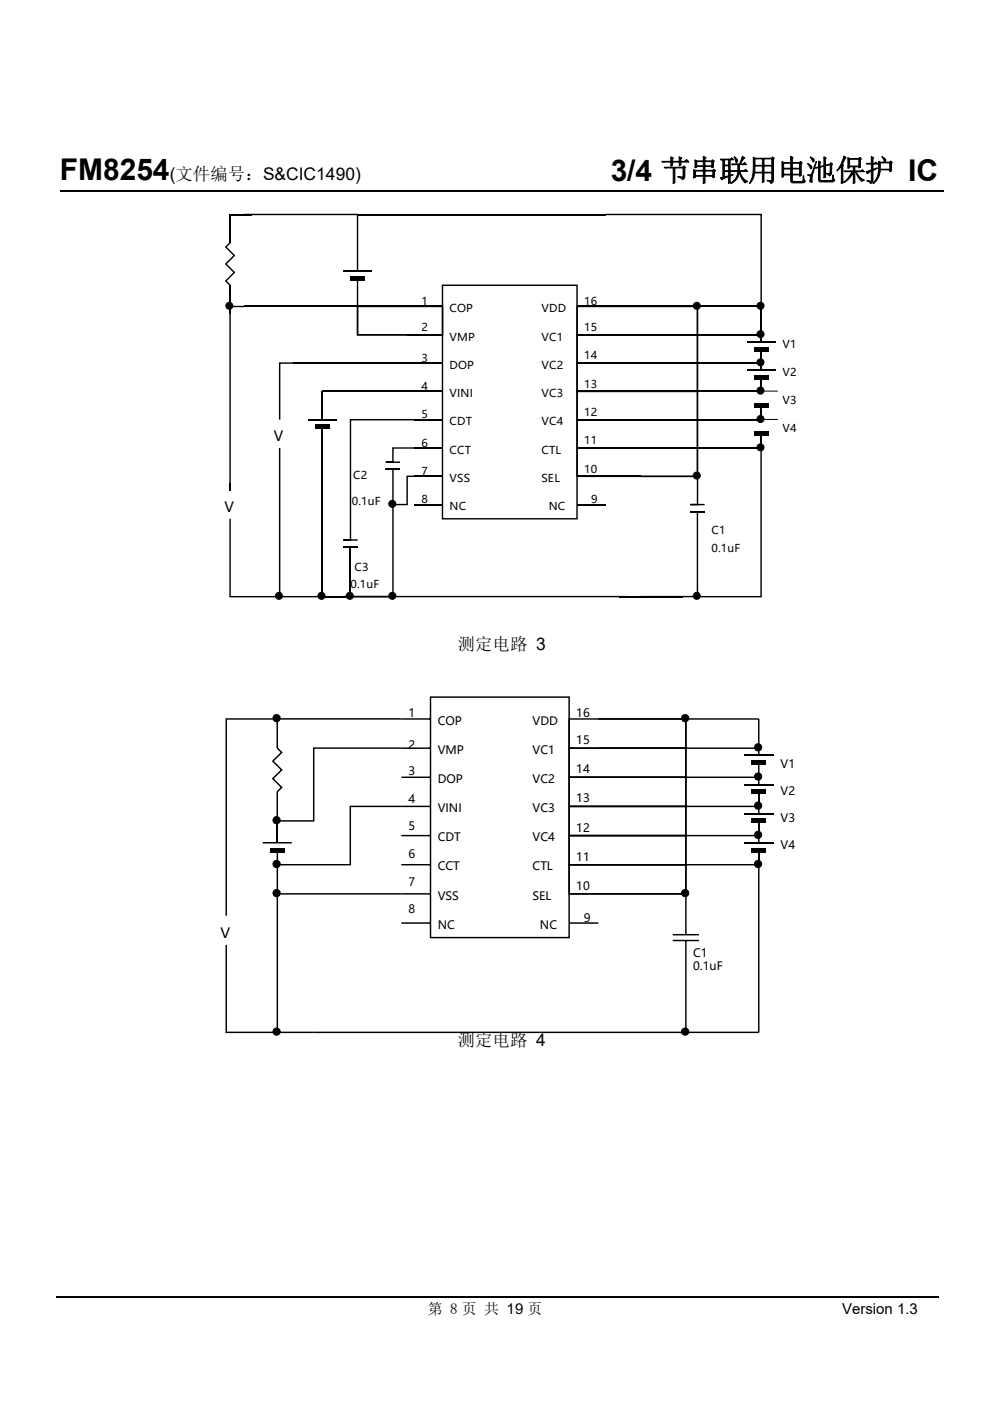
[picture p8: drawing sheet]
<svg xmlns="http://www.w3.org/2000/svg" width="210mm" height="297mm" viewBox="0 0 210 297" stroke-linecap="round" stroke-linejoin="round" font-family="sans-serif">
<path d="M12 274.9h187" fill="none" stroke="#000" stroke-width=".35"/>
<path d="M12.7 40.5h187.3" fill="none" stroke="#000" stroke-width=".25"/>
<g fill="#000">
<path d="M47.7 52.4l1-1 .2 .2-.9 .9v-.2l1.9 1.9-1.9 1.9v-.2l1.9 1.9-1.9 1.9v-.2l.9 .9-.2 .2-1-1 1.9-1.9v.2l-1.9-1.9 1.9-1.9v.2zM51.8 45.3h24.1v12.2h-.3v-12l.2 .1h-24zM74.3 58.5h3v.9h-3zM75.8 45.3h1.5v.3h-1.5zM128.3 45.3h33.2v19.7h-.3v-19.5l.2 .1h-33.1zM68.3 64.8h1.5v.3h-1.5zM75.6 59h.3v12l-.1-.2h10.5v.3h-10.7zM86.3 70.8h1.5v.3h-1.5zM147.7 65h.3v36.2h-12.2v-.4h12l-.1 .2zM159.9 73.5h3v.9h-3zM159.9 79.5h3v.9h-3zM161.2 71h.3v1.5h-.3z"/>
<path d="M161.2 75.5h.3v1.5h-.3zM161.2 74h.3v1.5h-.3zM161.2 77h.3v1.5h-.3zM59.1 76.8h3.2v.3h-3l.1-.1v12h-.3zM59.1 95h.3v31.5l-.1-.1h9v.3h-9.2zM66.8 90h3v.9h-3zM68.3 82.8h1.5v.3h-1.5zM83.2 99.5h.3v7.5l-.2-.2h3l-.1 .2v-6.2h1.6v.3h-1.5l.2-.1v6.1h-3.3zM74.1 88.8h13.7v.3h-13.5l.1-.1v25.6h-1.6v-.3h3v.3h-3v-.3h1.5l-.2 .2zM83.1 94.8h6.2v.3h-6l.1-.1v3.2h-1.6v-.3h3v.3h-3v-.3h1.5l-.2 .1zM159.9 85.5h3v.9h-3zM159.9 91.5h3v.9h-3z"/>
<path d="M48.6 64.8h3.2v.3h-3l.1-.1v37.5h-.3zM48.6 110h.3v16.5l-.1-.1h10.5v.3h-10.7zM48.6 102.5h.3v1.5h-.3zM83.2 107h.3v19.6h-10.7v-.3h60.1v.3h-60.1v-.3h10.5l-.1 .2zM147.7 108.5h.3v18.1h-12.2v-.3h12l-.1 .2zM147.7 101h.3v6.1h-1.7v-.3h3.1v.3h-3.1v-.3h1.6l-.2 .2zM161.2 95h.3v31.7h-13.7v-.3h13.5l-.1 .1zM57.2 179.8h3.1v.9h-3.1zM58.8 183.2h15.5l-.2 .1v-12.5h11v.3h-10.8l.1-.1v12.5h-15.6zM159.3 161.2h3.1v1h-3.1zM159.3 167.4h3.1v1h-3.1zM159.3 173.6h3.1v.9h-3.1z"/>
<path d="M159.3 179.8h3.1v.9h-3.1z"/>
<path d="M74.3 58.8h3v.3h-3zM74.3 58.8h3v.3h-3z"/>
<path d="M47.8 64.8a.85 .85 0 0 1 1.7 0 .85 .85 0 0 1-1.7 0zM48 64.8a.65 .65 0 0 0 1.3 0 .65 .65 0 0 0-1.3 0z"/>
<path d="M75.9 65v6l-.1-.2h18l-.1 .2v-6l.1 .1h-18zM75.6 64.8h18.4v6.3h-18.4z"/>
<path d="M94 60.5v49.5l-.2-.2h28.5l-.1 .2v-49.5l.1 .1h-28.5zM93.7 60.3h28.8v49.8h-28.8z"/>
<path d="M122.5 71v6l-.2-.2h25.5l-.1 .2v-6l.1 .1h-25.5zM122.2 70.8h25.8v6.3h-25.8z"/>
<path d="M122.5 65v6l-.2-.2h25.5l-.1 .2v-6l.1 .1h-25.5zM122.2 64.8h25.8v6.3h-25.8z"/>
<path d="M146.8 64.8a.9 .9 0 0 1 1.8 0 .9 .9 0 0 1-1.8 0zM147.1 64.8a.65 .65 0 0 0 1.3 0 .65 .65 0 0 0-1.3 0z"/>
<path d="M160.4 70.8a.86 .86 0 0 1 1.7 0 .86 .86 0 0 1-1.7 0zM160.6 70.8a.65 .65 0 0 0 1.3 0 .65 .65 0 0 0-1.3 0z"/>
<path d="M160.4 76.8a.86 .86 0 0 1 1.7 0 .86 .86 0 0 1-1.7 0zM160.6 76.8a.65 .65 0 0 0 1.3 0 .65 .65 0 0 0-1.3 0z"/>
<path d="M160.4 64.8a.85 .85 0 0 1 1.7 0 .85 .85 0 0 1-1.7 0zM160.6 64.8a.65 .65 0 0 0 1.3 0 .65 .65 0 0 0-1.3 0z"/>
<path d="M122.5 89v6l-.2-.1h25.5l-.1 .1v-6l.1 .1h-25.5zM122.2 88.8h25.8v6.4h-25.8z"/>
<path d="M122.5 83v6l-.2-.2h25.5l-.1 .2v-6l.1 .1h-25.5zM122.2 82.8h25.8v6.3h-25.8z"/>
<path d="M122.5 77v6l-.2-.2h25.5l-.1 .2v-6l.1 .1h-25.5zM122.2 76.8h25.8v6.3h-25.8z"/>
<path d="M160.4 88.8a.86 .86 0 0 1 1.7 0 .86 .86 0 0 1-1.7 0zM160.6 88.8a.65 .65 0 0 0 1.3 0 .65 .65 0 0 0-1.3 0z"/>
<path d="M160.4 94.8a.85 .85 0 0 1 1.7 0 .85 .85 0 0 1-1.7 0zM160.6 94.8a.65 .65 0 0 0 1.3 0 .65 .65 0 0 0-1.3 0z"/>
<path d="M160.4 82.8a.86 .86 0 0 1 1.7 0 .86 .86 0 0 1-1.7 0zM160.6 82.8a.65 .65 0 0 0 1.3 0 .65 .65 0 0 0-1.3 0z"/>
<path d="M82.3 106.8a.86 .86 0 0 1 1.7 0 .86 .86 0 0 1-1.7 0zM82.5 106.8a.65 .65 0 0 0 1.3 0 .65 .65 0 0 0-1.3 0z"/>
<path d="M122.5 95v6l-.2-.2h25.5l-.1 .2v-6l.1 .1h-25.5zM122.2 94.8h25.8v6.4h-25.8z"/>
<path d="M146.9 100.8a.86 .86 0 0 1 1.7 0 .86 .86 0 0 1-1.7 0zM147.1 100.8a.65 .65 0 0 0 1.3 0 .65 .65 0 0 0-1.3 0z"/>
<path d="M58.3 126.3a.86 .86 0 0 1 1.7 0 .86 .86 0 0 1-1.7 0zM58.5 126.3a.65 .65 0 0 0 1.3 0 .65 .65 0 0 0-1.3 0z"/>
<path d="M67.3 126.3a.86 .86 0 0 1 1.7 0 .86 .86 0 0 1-1.7 0zM67.5 126.3a.65 .65 0 0 0 1.3 0 .65 .65 0 0 0-1.3 0z"/>
<path d="M73.3 126.3a.86 .86 0 0 1 1.7 0 .86 .86 0 0 1-1.7 0zM73.5 126.3a.65 .65 0 0 0 1.3 0 .65 .65 0 0 0-1.3 0z"/>
<path d="M82.3 126.3a.86 .86 0 0 1 1.7 0 .86 .86 0 0 1-1.7 0zM82.5 126.3a.65 .65 0 0 0 1.3 0 .65 .65 0 0 0-1.3 0z"/>
<path d="M146.9 126.3a.86 .86 0 0 1 1.7 0 .86 .86 0 0 1-1.7 0zM147.1 126.3a.65 .65 0 0 0 1.3 0 .65 .65 0 0 0-1.3 0z"/>
<path d="M47.8 152.3h11v.3h-10.8l.1-.2v41.8h-.3zM47.8 200.3h.3v18.6l-.1-.2h9.2v.3h-9.4zM57.2 218.7h1.6v.3h-1.6z"/>
<path d="M57.8 152.3a.88 .88 0 0 1 1.7 0 .88 .88 0 0 1-1.7 0zM58 152.3a.67 .67 0 0 0 1.3 0 .67 .67 0 0 0-1.3 0z"/>
<path d="M58.8 152.3h26.3v.3h-26.3zM58.6 152.4h.3v6.2h-.3zM58.6 167.9h.3v6.1h-.3zM58.9 158.5l1 1-2 2v-.2l2 1.9-2 2v-.2l2 2-1 1-.2-.2 .9-1v.3l-2-2 2-2v.2l-2-1.9 2-2v.2l-.9-.9zM66.3 158.5h18.8v.3h-18.6l.2-.2v15.6h-7.9v-.3h7.7l-.2 .1zM55.7 178.5h6.2v.3h-6.2z"/>
<path d="M91.3 148l.1-.2v51l-.1-.2h29.3l-.1 .2v-51l.1 .2zM91.1 147.6h29.7v51.3h-29.7zM85.1 152.3h6.2v.3h-6.2zM85.1 158.5h6.2v.3h-6.2zM85.1 164.6h6.2v.4h-6.2zM85.1 170.8h6.2v.3h-6.2zM85.1 177h6.2v.3h-6.2zM85.1 183.2h6.2v.3h-6.2zM85.1 189.4h6.2v.3h-6.2zM85.1 195.5h6.2v.4h-6.2zM120.6 164.6h6.2v.4h-6.2zM120.6 170.8h6.2v.3h-6.2zM120.6 177h6.2v.3h-6.2zM120.6 183.2h6.2v.3h-6.2zM120.6 189.4h6.2v.3h-6.2zM120.6 195.5h6.2v.4h-6.2zM145.2 194.2h.4v3h-.4zM145.2 197.2h.4v1h-.4zM145.2 200.3h.4v3.1h-.4zM145.2 199.4h.4v.9h-.4zM142.6 199.3h5.6v.3h-5.6zM142.6 198h5.6v.3h-5.6zM126.8 189.4h18.8v4.8h-.4v-4.7l.2 .2h-18.6zM66.5 218.7h78.9l-.2 .2v-15.5h.4v15.6h-79.1zM145.4 218.7h15.5v.3h-15.5zM126.8 152.3h34.1v.3h-34.1zM145.2 152.4h.4v37.1h-.4z"/>
<path d="M120.6 152.6l.2-.2v6.2l-.2-.1h24.8l-.2 .1v-6.2l.2 .2zM120.5 152.3h25.1v6.5h-25.1z"/>
<path d="M144.4 152.3a.88 .88 0 0 1 1.7 0 .88 .88 0 0 1-1.7 0zM144.6 152.3a.67 .67 0 0 0 1.3 0 .67 .67 0 0 0-1.3 0z"/>
<path d="M159.8 158.4a.9 .9 0 0 1 1.8 0 .9 .9 0 0 1-1.8 0zM160 158.4a.7 .7 0 0 0 1.4 0 .7 .7 0 0 0-1.4 0z"/>
<path d="M57.7 173.9a.9 .9 0 0 1 1.8 0 .9 .9 0 0 1-1.8 0zM58 173.9a.67 .67 0 0 0 1.3 0 .67 .67 0 0 0-1.3 0z"/>
<path d="M120.8 171v6.2l-.2-.2h24.8l-.2 .2v-6.2l.2 .1h-24.8zM120.5 170.8h25.1v6.5h-25.1z"/>
<path d="M120.6 164.9l.2-.1v6.2l-.2-.2h24.8l-.2 .2v-6.2l.2 .1zM120.5 164.6h25.1v6.5h-25.1z"/>
<path d="M120.6 158.8l.2-.2v6.2l-.2-.2h24.8l-.2 .2v-6.2l.2 .2zM120.5 158.5h25.1v6.5h-25.1z"/>
<path d="M126.8 164.6h34.2v1.7h-.3v-1.5l.1 .2h-34zM126.8 170.8h34.2v1.7h-.3v-1.5l.1 .1h-34zM126.8 177h34.2v1.7h-.3v-1.5l.1 .1h-34zM126.8 183.2h34.2v35.7h-.3v-35.6l.1 .2h-34z"/>
<path d="M160.7 161.7h.3v3.1h-.3zM160.7 152.4h.3v7.8h-.3zM126.8 158.5h34v.3h-34z"/>
<path d="M159.8 170.8a.9 .9 0 0 1 1.8 0 .9 .9 0 0 1-1.8 0zM160 170.8a.7 .7 0 0 0 1.4 0 .7 .7 0 0 0-1.4 0z"/>
<path d="M159.8 164.6a.9 .9 0 0 1 1.8 0 .9 .9 0 0 1-1.8 0zM160 164.6a.7 .7 0 0 0 1.4 0 .7 .7 0 0 0-1.4 0z"/>
<path d="M159.8 177a.9 .9 0 0 1 1.8 0 .9 .9 0 0 1-1.8 0zM160 177a.7 .7 0 0 0 1.4 0 .7 .7 0 0 0-1.4 0z"/>
<path d="M58.6 180.3h.3v9.2l-.1-.1h26.3v.3h-26.5zM58.6 189.5h.3v29.4l-.1-.2h7.7v.3h-7.9z"/>
<path d="M57.8 183.2a.88 .88 0 0 1 1.7 0 .88 .88 0 0 1-1.7 0zM58 183.2a.67 .67 0 0 0 1.3 0 .67 .67 0 0 0-1.3 0z"/>
<path d="M57.7 189.3a.9 .9 0 0 1 1.8 0 .9 .9 0 0 1-1.8 0zM58 189.3a.67 .67 0 0 0 1.3 0 .67 .67 0 0 0-1.3 0z"/>
<path d="M120.6 183.5l.2-.2v6.2l-.2-.1h24.8l-.2 .1v-6.2l.2 .2zM120.5 183.2h25.1v6.5h-25.1z"/>
<path d="M120.8 177.1v6.2l-.2-.1h24.8l-.2 .1v-6.2l.2 .2h-24.8zM120.5 177h25.1v6.5h-25.1z"/>
<path d="M144.4 189.3a.89 .89 0 0 1 1.7 0 .89 .89 0 0 1-1.7 0zM144.6 189.3a.67 .67 0 0 0 1.3 0 .67 .67 0 0 0-1.3 0z"/>
<path d="M159.8 183.2a.9 .9 0 0 1 1.8 0 .9 .9 0 0 1-1.8 0zM160 183.2a.7 .7 0 0 0 1.4 0 .7 .7 0 0 0-1.4 0z"/>
<path d="M57.8 218.7a.88 .88 0 0 1 1.7 0 .88 .88 0 0 1-1.7 0zM58 218.7a.67 .67 0 0 0 1.3 0 .67 .67 0 0 0-1.3 0z"/>
<path d="M144.4 218.7a.88 .88 0 0 1 1.7 0 .88 .88 0 0 1-1.7 0zM144.6 218.7a.67 .67 0 0 0 1.3 0 .67 .67 0 0 0-1.3 0z"/>
</g>
<g fill="none" stroke="#000" stroke-width=".3">
<path d="M53.3 45.5h-4.5v6M72.8 57.5h6M74.3 59h3M77.3 45.5h51M48.8 60.5v6M51.8 65h42M62.3 77h31.5M87.8 71h6M122.3 65h39.1v6h-39.1M158.4 72.5h6M158.4 78.5h6M161.4 80v3h-39.1"/>
<path d="M161.4 77h-39.1M65.3 89h6M68.3 83v6M68.3 90.5v36h6v-10.5M69.8 83h24M81.8 99.5h3M87.8 89h6M87.8 95h6M161.4 86v3h-39.1M161.4 92v3h-39.1M72.8 116h3M87.8 101h6"/>
<path d="M87.8 107h6M122.3 101h13.6M122.3 107h6M146.3 108.5h3.1M131.3 126.5h13.6"/>
</g>
<g fill="#000">
<circle cx="48.6" cy="64.8" r=".75"/>
<circle cx="147.7" cy="64.8" r=".75"/>
<circle cx="161.2" cy="70.8" r=".75"/>
<circle cx="161.2" cy="64.8" r=".75"/>
<circle cx="161.2" cy="76.8" r=".76"/>
<circle cx="161.2" cy="94.8" r=".75"/>
<circle cx="161.2" cy="88.8" r=".75"/>
<circle cx="161.2" cy="82.8" r=".75"/>
<circle cx="83.2" cy="106.8" r=".75"/>
<circle cx="147.7" cy="100.8" r=".76"/>
<circle cx="59.2" cy="126.3" r=".75"/>
<circle cx="68.1" cy="126.3" r=".76"/>
<circle cx="74.1" cy="126.3" r=".75"/>
<circle cx="83.2" cy="126.3" r=".75"/>
<circle cx="147.7" cy="126.3" r=".75"/>
<circle cx="58.6" cy="152.3" r=".77"/>
<circle cx="145.2" cy="152.3" r=".77"/>
<circle cx="160.7" cy="158.5" r=".76"/>
<circle cx="58.6" cy="173.9" r=".77"/>
<circle cx="160.7" cy="170.8" r=".76"/>
<circle cx="160.7" cy="177" r=".78"/>
<circle cx="160.7" cy="164.7" r=".78"/>
<circle cx="58.6" cy="189.3" r=".77"/>
<circle cx="58.6" cy="183.2" r=".77"/>
<circle cx="145.2" cy="189.3" r=".77"/>
<circle cx="160.7" cy="183.2" r=".76"/>
<circle cx="58.6" cy="218.7" r=".77"/>
<circle cx="145.2" cy="218.7" r=".77"/>
</g>
<path d="M158.4 82.9h6.5M158.4 88.9h6.5" fill="none" stroke="#000" stroke-width=".21"/>
<path d="M58.8 174.1v4.6M157.8 160.2h6.2M157.8 166.3h6.2M157.8 172.5h6.2M157.8 178.7h6.2M160.9 167.9v3.1M160.9 174.1v3.1M160.9 180.3v3" fill="none" stroke="#000" stroke-width=".31"/>
<g font-size="6.4">
<text x="12.7" y="38.2">FM8254</text>
<text x="129.5" y="38.3">3/4 节串联用电池保护 IC</text>
</g>
<g font-size="3.7">
<text x="36" y="38.2">(文件编号：S&amp;CIC1490)</text>
<text x="97" y="137.8">测定电路 3</text>
<text x="97" y="221.7">测定电路 4</text>
</g>
<g font-size="3.2">
<text x="90.7" y="278.7">第 8 页 共 19 页</text>
<text x="178.5" y="278.6">Version 1.3</text>
</g>
<g font-size="3">
<text x="58.1" y="93.5">V</text>
<text x="47.6" y="108.5">V</text>
<text x="46.7" y="198.8">V</text>
</g>
<g font-size="2.5">
<text x="86.6" y="152.1">1</text>
<text x="92.8" y="153.6">COP</text>
<text x="112.9" y="153.6">VDD</text>
<text x="122.2" y="152.1">16</text>
<text x="86.6" y="158.8">2</text>
<text x="92.8" y="159.8">VMP</text>
<text x="112.9" y="159.8">VC1</text>
<text x="122.2" y="157.8">15</text>
<text x="86.6" y="164.3">3</text>
<text x="92.8" y="166">DOP</text>
<text x="112.9" y="166">VC2</text>
<text x="122.2" y="163.9">14</text>
<text x="165.5" y="162.8">V1</text>
<text x="86.6" y="170.2">4</text>
<text x="92.8" y="172.2">VINI</text>
<text x="112.9" y="172.2">VC3</text>
<text x="122.2" y="170.1">13</text>
<text x="165.5" y="168.5">V2</text>
<text x="86.6" y="176">5</text>
<text x="92.8" y="178.4">CDT</text>
<text x="112.9" y="178.4">VC4</text>
<text x="122.2" y="176.3">12</text>
<text x="165.5" y="174.3">V3</text>
<text x="86.6" y="181.9">6</text>
<text x="92.8" y="184.5">CCT</text>
<text x="112.9" y="184.5">CTL</text>
<text x="122.2" y="182.5">11</text>
<text x="165.5" y="180">V4</text>
<text x="86.6" y="187.8">7</text>
<text x="92.8" y="190.7">VSS</text>
<text x="112.9" y="190.7">SEL</text>
<text x="122.2" y="188.7">10</text>
<text x="86.6" y="193.7">8</text>
<text x="92.8" y="196.9">NC</text>
<text x="114.5" y="196.9">NC</text>
<text x="123.7" y="195.4">9</text>
<text x="146.9" y="202.9">C1</text>
<text x="146.9" y="205.8">0.1uF</text>
</g>
<g font-size="2.3">
<text x="89.3" y="64.7">1</text>
<text x="123.8" y="64.7">16</text>
<text x="89.4" y="70.2">2</text>
<text x="95.3" y="66.2">COP</text>
<text x="114.8" y="66.2">VDD</text>
<text x="123.8" y="70.2">15</text>
<text x="89.3" y="76.7">3</text>
<text x="95.3" y="72.2">VMP</text>
<text x="114.8" y="72.2">VC1</text>
<text x="123.8" y="76.2">14</text>
<text x="165.9" y="73.7">V1</text>
<text x="89.3" y="82.7">4</text>
<text x="95.3" y="78.2">DOP</text>
<text x="114.8" y="78.2">VC2</text>
<text x="123.8" y="82.2">13</text>
<text x="165.9" y="79.7">V2</text>
<text x="89.3" y="88.7">5</text>
<text x="95.3" y="84.2">VINI</text>
<text x="114.8" y="84.2">VC3</text>
<text x="123.8" y="88.2">12</text>
<text x="165.9" y="85.7">V3</text>
<text x="89.3" y="94.7">6</text>
<text x="95.3" y="90.2">CDT</text>
<text x="114.8" y="90.2">VC4</text>
<text x="123.8" y="94.2">11</text>
<text x="165.9" y="91.7">V4</text>
<text x="74.9" y="101.6">C2</text>
<text x="89.3" y="100.7">7</text>
<text x="95.3" y="96.2">CCT</text>
<text x="114.8" y="96.2">CTL</text>
<text x="123.8" y="100.2">10</text>
<text x="74.6" y="107">0.1uF</text>
<text x="89.3" y="106.7">8</text>
<text x="95.3" y="102.2">VSS</text>
<text x="114.8" y="102.2">SEL</text>
<text x="125.3" y="106.7">9</text>
<text x="95.3" y="108.2">NC</text>
<text x="116.3" y="108.2">NC</text>
<text x="150.8" y="113.1">C1</text>
<text x="150.8" y="117.1">0.1uF</text>
<text x="74.3" y="124.6">0.1uF</text>
<text x="75.2" y="121.1">C3</text>
</g>
</svg>
